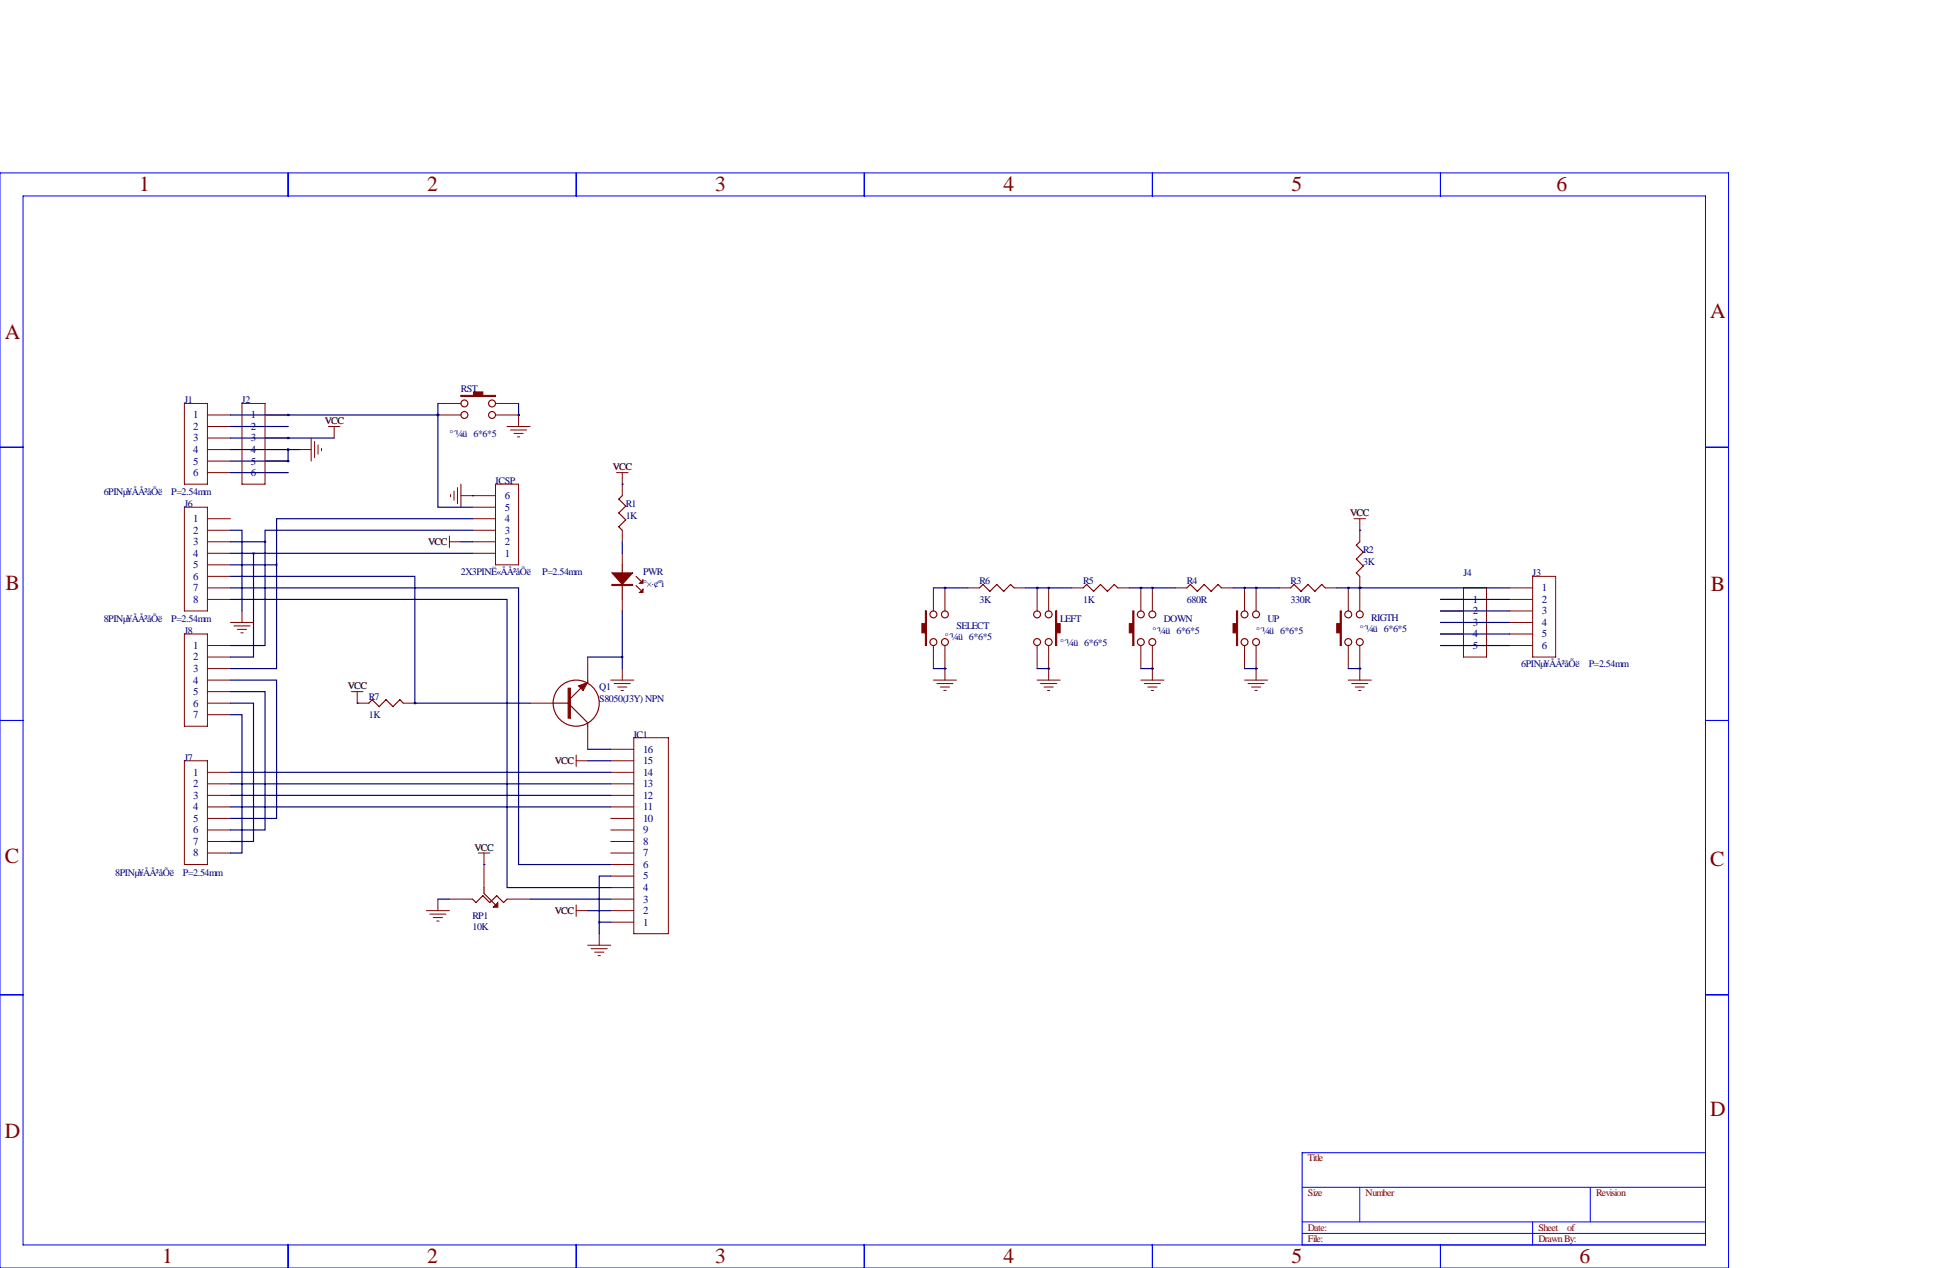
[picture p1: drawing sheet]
<svg xmlns="http://www.w3.org/2000/svg" width="432mm" height="279mm" viewBox="0 0 432 279" stroke-linecap="round" stroke-linejoin="round" font-family="sans-serif">
<g fill="none" stroke="#00f" stroke-width=".22">
<path d="M0 38.1h381v241.3h-381zM63.5 38.1v5.1M127 38.1v5.1M190.5 38.1v5.1M254 38.1v5.1M317.5 38.1v5.1M5.1 43.2h370.8v231.1h-370.8zM0 98.6h5.1M375.9 98.6h5.1M0 158.8h5.1M375.9 158.8h5.1M0 219.2h5.1"/>
<path d="M375.9 219.2h5.1M375.9 254h-88.9v20.3M63.5 274.3v5.1M127 274.3v5.1M190.5 274.3v5.1M254 274.3v5.1M287 271.8h88.9M287 269.2h88.9M287 261.6h88.9M299.7 261.6v7.6M317.5 274.3v5.1M337.8 269.2v5.1"/>
<path d="M350.5 261.6v7.6"/>
</g>
<g fill="none" stroke="#800000" stroke-width=".22">
<path d="M40.6 88.9h5.1v17.8h-5.1zM45.7 91.4h5.1M45.7 94h5.1M45.7 96.5h5.1M45.7 99.1h5.1M53.3 88.9h5.1v17.8h-5.1zM58.4 91.4h5.1M58.4 94h5.1M58.4 96.5h5.1M58.4 99.1h5.1M66 99.1h2.6M68.6 96.5v5.1"/>
<path d="M69.3 97.3v3.5M70.1 98v2.1M70.9 98.8v.5M72.4 94h2.5M73.7 94v2.5M96.5 88.9h5.1M96.5 91.4h5.1M109.2 88.9h5.1M109.2 91.4h5.1v2.6M111.8 94h5M112.5 94.7h3.6M113.3 95.5h2"/>
<path d="M114 96.3h.6M40.6 111.8h5.1v22.8h-5.1zM45.7 101.6h5.1M45.7 104.1h5.1M45.7 119.4h5.1M45.7 116.8h5.1M45.7 114.3h5.1M58.4 101.6h5.1M58.4 104.1h5.1M99.1 119.4h2.5M99.1 118.1v2.6M99.3 109v.5"/>
<path d="M100.1 108.2v2M100.8 107.4v3.6M101.6 109.2h7.6M101.6 106.7v5.1M104.1 119.4h5.1M104.1 116.8h5.1M104.1 114.3h5.1M104.1 111.8h5.1M109.2 106.7h5.1v17.8h-5.1zM135.9 104.1h2.5M137.2 104.1v5.1M137.2 116.8v2.6"/>
<path d="M298.4 114.3h2.6M299.7 114.3v5.1M40.6 139.7h5.1v20.3h-5.1zM45.7 127h5.1M45.7 129.5h5.1M45.7 132.1h5.1M45.7 124.5h5.1M45.7 121.9h5.1M50.8 137.2h5.1M51.6 137.9h3.5M52.3 138.7h2.1M53.1 139.4h.5"/>
<path d="M53.3 134.6v2.6M104.1 121.9h5.1M137.2 121.9v2.6M137.2 132.1v2.5M205.7 129.5v5.1M208.3 129.5v5.1M213.4 129.5h2.5M223.5 129.5h2.6M228.6 129.5v5.1M231.1 129.5v5.1M236.2 129.5h2.6M246.4 129.5h2.5"/>
<path d="M251.5 129.5v5.1M254 129.5v5.1M259.1 129.5h2.5M269.2 129.5h2.6M274.3 129.5v5.1M276.9 129.5v5.1M281.9 129.5h2.6M292.1 129.5h2.5M297.2 129.5v5.1M299.7 127v7.6M317.5 132.1h5.1M317.5 134.6h5.1"/>
<path d="M317.5 137.2h5.1M317.5 139.7h5.1M322.6 129.5h5.1v15.3h-5.1zM332.7 129.5h5.1M332.7 132.1h5.1M332.7 134.6h5.1M332.7 137.2h5.1M332.7 139.7h5.1M337.8 127h5.1v17.8h-5.1zM45.7 144.8h5.1M45.7 142.2h5.1M45.7 147.3h5.1"/>
<path d="M45.7 149.9h5.1M45.7 152.4h5.1M45.7 154.9h5.1M45.7 157.5h5.1M77.5 152.4h2.5M78.7 152.4v2.5h2.6M88.9 154.9h2.5M116.8 154.9h5.1M129.5 144.8v5.1M134.6 149.9h5.1M135.4 150.6h3.5M136.1 151.4h2.1"/>
<path d="M136.9 152.1h.5M137.2 147.3v2.6M205.7 142.2v5.1M205.7 149.9h5.1M206.5 150.6h3.6M207.3 151.4h2M208 152.1h.5M208.3 142.2v7.7M228.6 142.2v5.1M228.6 149.9h5.1M229.4 150.6h3.5M230.1 151.4h2.1"/>
<path d="M230.9 152.1h.5M231.1 142.2v7.7M251.5 142.2v5.1M251.5 149.9h5M252.2 150.6h3.6M253 151.4h2M253.7 152.1h.6M254 142.2v7.7M274.3 142.2v5.1M274.3 149.9h5.1M275.1 150.6h3.5M275.8 151.4h2.1"/>
<path d="M276.6 152.1h.5M276.9 142.2v7.7M297.2 142.2v5.1M297.2 149.9h5.1M297.9 150.6h3.6M298.7 151.4h2M299.5 152.1h.5M299.7 142.2v7.7M317.5 142.2h5.1M332.7 142.2h5.1M40.6 167.6h5.1v22.9h-5.1zM45.7 170.2h5.1"/>
<path d="M45.7 172.7h5.1M45.7 175.3h5.1M45.7 177.8h5.1M127 167.6h2.5M127 166.4v2.5M129.5 160v5.1M134.6 167.6h5.1M134.6 170.2h5.1M134.6 172.7h5.1M134.6 175.3h5.1M134.6 177.8h5.1M134.6 165.1h5.1"/>
<path d="M139.7 162.6h7.6v43.1h-7.6zM45.7 180.3h5.1M45.7 182.9h5.1M45.7 185.4h5.1M45.7 188h5.1M96.5 198.1v2.6M99.1 198.1h5M105.4 188h2.5M106.7 188v7.6M111.8 198.1h5M127 199.4v2.5M134.6 190.5h5.1"/>
<path d="M134.6 180.3h5.1M134.6 182.9h5.1M134.6 185.4h5.1M134.6 188h5.1M134.6 198.1h5.1M134.6 195.6h5.1M134.6 193h5.1M94 200.7h5.1M94.7 201.4h3.6M95.5 202.2h2M96.3 202.9h.5M127 200.7h2.5"/>
<path d="M129.5 208.3h5.1M130.3 209h3.6M131.1 209.8h2M131.8 210.6h.5M132.1 205.7v2.6M134.6 203.2h5.1M134.6 200.7h5.1"/>
</g>
<g fill="#800000" stroke="#800000" stroke-width=".22">
<path d="M204 134.6h.2v7.6h-.2v-2.8h-.8v-2h.8z"/>
<path d="M232.7 134.6h.2v2.8h.8v2h-.8v2.8h-.2z"/>
<path d="M272.5 134.6h.3v7.6h-.3v-2.8h-.7v-2h.7z"/>
<path d="M249.7 134.6h.2v7.6h-.2v-2.8h-.8v-2h.8z"/>
<path d="M295.4 134.6h.3v7.6h-.3v-2.8h-.8v-2h.8z"/>
<path d="M101.6 87.1h2.8v-.7h2v.7h2.8v.3h-7.6z"/>
<path d="M134.9 126.2h4.5l-2.2 2.6z"/>
<path d="M134.9 128.8h4.5v.2h-4.5z"/>
<path d="M141 130.6l.7-.8v.8z"/>
<path d="M141.7 127.8v.7h-.7z"/>
<path d="M109.7 198.9v1h-1z"/>
<path d="M125.2 151.6h.5v6.6h-.5z"/>
<path d="M127.5 151.1l2-.7-1 1.7z"/>
</g>
<g fill="none" stroke="#800000" stroke-width=".25">
<path d="M137.2 109.2l-.8 .8 1.5 1.5-1.5 1.5 1.5 1.6-1.5 1.5 .8 .7M299.7 119.4l-.7 .7 1.5 1.6-1.5 1.5 1.5 1.5-1.5 1.5 .7 .8M137.2 124.5v7.6M140.2 129l1 1M140.2 127l1 1M215.9 129.5l.8-.7 1.5 1.5 1.5-1.5 1.5 1.5 1.6-1.5 .7 .7M238.8 129.5l.7-.7 1.5 1.5 1.6-1.5 1.5 1.5 1.5-1.5 .8 .7M261.6 129.5l.8-.7 1.5 1.5 1.5-1.5 1.6 1.5 1.5-1.5 .7 .7M284.5 129.5l.7-.7 1.6 1.5 1.5-1.5 1.5 1.5 1.5-1.5 .8 .7M81.3 154.9l.7-.7 1.6 1.5 1.5-1.5 1.5 1.5 1.5-1.5 .8 .7M121.9 154.9h3.8M125.7 155.4l3.8 3.9v.7"/>
<path d="M128 151.6l-2.3 2.3M129.5 149.9v.5M104.1 198.1l.8 .8 1.5-1.5 1.5 1.5 1.6-1.5 1.5 1.5 .8-.8M106.7 195.6v1.2l2.5 2.6"/>
<circle cx="102.4" cy="91.4" r=".76"/>
<circle cx="102.4" cy="88.9" r=".76"/>
<circle cx="108.5" cy="91.4" r=".76"/>
<circle cx="108.5" cy="88.9" r=".76"/>
<circle cx="205.7" cy="135.4" r=".76"/>
<circle cx="208.3" cy="135.4" r=".76"/>
<circle cx="228.6" cy="135.4" r=".76"/>
<circle cx="231.1" cy="135.4" r=".76"/>
<circle cx="251.5" cy="135.4" r=".76"/>
<circle cx="254" cy="135.4" r=".76"/>
<circle cx="274.3" cy="135.4" r=".76"/>
<circle cx="276.9" cy="135.4" r=".76"/>
<circle cx="297.2" cy="135.4" r=".76"/>
<circle cx="299.7" cy="135.4" r=".76"/>
<circle cx="127" cy="154.9" r="5.1"/>
<circle cx="205.7" cy="141.5" r=".76"/>
<circle cx="208.3" cy="141.5" r=".76"/>
<circle cx="228.6" cy="141.5" r=".76"/>
<circle cx="231.1" cy="141.5" r=".76"/>
<circle cx="251.5" cy="141.5" r=".76"/>
<circle cx="254" cy="141.5" r=".76"/>
<circle cx="274.3" cy="141.5" r=".76"/>
<circle cx="276.9" cy="141.5" r=".76"/>
<circle cx="297.2" cy="141.5" r=".76"/>
<circle cx="299.7" cy="141.5" r=".76"/>
</g>
<g fill="none" stroke="#000080" stroke-width=".25">
<path d="M50.8 91.4h45.7M50.8 94h12.7M50.8 96.5h22.9M50.8 99.1h15.2M63.5 91.4h.1M63.5 96.5h.1M63.5 99.1h.1M63.5 99.1v2.5M96.5 91.4v20.4h7.6M96.5 91.4h.1M96.5 88.9v2.5M114.3 91.4h.1"/>
<path d="M114.3 88.9v2.5M50.8 116.8h2.5v17.8M50.8 101.6h12.7M50.8 104.1h12.7M50.8 119.4h7.6M58.4 119.4v22.8h-7.6M63.5 101.6h.1M101.6 119.4h2.5M104.1 116.8h-45.7v2.6M104.1 114.3h-43.1v10.2M104.1 109.2h.1M137.2 106.7h.1"/>
<path d="M137.2 119.4v2.5M299.7 116.8h.1M50.8 132.1h61v63.5h22.8M50.8 129.5h63.5v61h20.3M50.8 127h40.6v27.9M50.8 121.9h53.3M50.8 124.5h10.2M55.9 121.9v22.9h-5.1M61 124.5v22.8h-10.2M137.2 134.6v12.7M205.7 129.5h7.7M208.3 129.5h.1"/>
<path d="M226.1 129.5h10.1M228.6 129.5h.1M231.1 129.5h.1M248.9 129.5h10.2M251.5 129.5h.1M254 129.5h.1M271.8 129.5h10.1M274.3 129.5h.1M276.9 129.5h.1M294.6 129.5h38.1M297.2 129.5h.1M299.7 129.5h.1"/>
<path d="M317.5 132.1h15.2M317.5 134.6h15.2M317.5 137.2h15.2M317.5 139.7h15.2M50.8 149.9h10.2v30.4h-10.2M50.8 152.4h7.6v30.5h-7.6M50.8 154.9h5.1v30.5h-5.1M50.8 157.5h2.5v30.5h-2.5M78.7 154.9h.1M91.4 154.9h.1M91.4 154.9h25.4M129.5 144.8h7.7"/>
<path d="M205.7 147.3h2.6M208.3 147.3h.1M228.6 147.3h2.5M231.1 147.3h.1M251.5 147.3h2.5M254 147.3h.1M274.3 147.3h2.6M276.9 147.3h.1M297.2 147.3h2.5M299.7 147.3h.1M317.5 142.2h15.2M50.8 177.8h83.8"/>
<path d="M50.8 175.3h83.8M50.8 172.7h83.8M50.8 170.2h83.8M129.5 167.6h5.1M129.5 165.1h5.1M96.5 198.1h2.6M106.7 190.5h.1M116.8 198.1h17.8M134.6 193h-2.5v10.2M129.5 200.7h5.1M132.1 203.2h2.5M132.1 203.2v2.5"/>
</g>
<path d="M231.1 129.5a.05 .05 0 0 0 .1 0 .05 .05 0 0 0-.1 0zM251.4 129.5a.05 .05 0 0 0 .1 0 .05 .05 0 0 0-.1 0zM276.8 129.5a.05 .05 0 0 0 .1 0 .05 .05 0 0 0-.1 0zM276.8 147.3a.05 .05 0 0 0 .1 0 .05 .05 0 0 0-.1 0zM231.1 147.3a.05 .05 0 0 0 .1 0 .05 .05 0 0 0-.1 0zM60.9 124.5a.05 .05 0 0 0 .1 0 .05 .05 0 0 0-.1 0zM137.1 144.8a.05 .05 0 0 0 .1 0 .05 .05 0 0 0-.1 0zM91.4 154.9a.05 .05 0 0 0 .1 0 .05 .05 0 0 0-.1 0z" fill="#000080" stroke="#000080" stroke-width=".51"/>
<g font-size="4.7" fill="#800000">
<text x="30.7" y="42.1">1</text>
<text x="94.2" y="42.1">2</text>
<text x="157.7" y="42.1">3</text>
<text x="221.2" y="42.1">4</text>
<text x="284.7" y="42.1">5</text>
<text x="343.1" y="42.1">6</text>
<text x="377" y="70.1">A</text>
<text x="1" y="74.7">A</text>
<text x="1.2" y="130">B</text>
<text x="377.1" y="130.3">B</text>
<text x="1" y="190.2">C</text>
<text x="377" y="190.7">C</text>
<text x="377" y="245.9">D</text>
<text x="1" y="250.7">D</text>
<text x="35.7" y="278.4">1</text>
<text x="94.2" y="278.4">2</text>
<text x="157.7" y="278.4">3</text>
<text x="221.2" y="278.4">4</text>
<text x="284.7" y="278.4">5</text>
<text x="348.2" y="278.4">6</text>
</g>
<g font-size="2.4" fill="#000080">
<text x="42.6" y="92.2">1</text>
<text x="42.6" y="94.7">2</text>
<text x="55.3" y="92.2">1</text>
<text x="55.3" y="94.7">2</text>
<text x="42.6" y="97.3">3</text>
<text x="42.6" y="99.8">4</text>
<text x="55.3" y="97.3">3</text>
<text x="55.3" y="99.8">4</text>
<text x="42.6" y="102.4">5</text>
<text x="42.6" y="104.9">6</text>
<text x="55.3" y="102.4">5</text>
<text x="55.3" y="104.9">6</text>
<text x="111.3" y="112.5">5</text>
<text x="111.3" y="110">6</text>
<text x="42.6" y="115.1">1</text>
<text x="42.6" y="117.6">2</text>
<text x="111.3" y="117.6">3</text>
<text x="111.3" y="115.1">4</text>
<text x="42.6" y="120.1">3</text>
<text x="42.6" y="122.7">4</text>
<text x="42.6" y="125.2">5</text>
<text x="111.3" y="122.7">1</text>
<text x="111.3" y="120.1">2</text>
<text x="42.6" y="127.8">6</text>
<text x="42.6" y="130.3">7</text>
<text x="339.9" y="130.3">1</text>
<text x="42.6" y="132.8">8</text>
<text x="324.6" y="132.8">1</text>
<text x="324.6" y="135.4">2</text>
<text x="324.6" y="137.9">3</text>
<text x="339.9" y="132.8">2</text>
<text x="339.9" y="135.4">3</text>
<text x="339.9" y="137.9">4</text>
<text x="42.6" y="143">1</text>
<text x="324.6" y="140.5">4</text>
<text x="324.6" y="143">5</text>
<text x="339.9" y="140.5">5</text>
<text x="339.9" y="143">6</text>
<text x="42.6" y="145.5">2</text>
<text x="42.6" y="148.1">3</text>
<text x="42.6" y="150.6">4</text>
<text x="42.6" y="153.2">5</text>
<text x="42.6" y="155.7">6</text>
<text x="42.6" y="158.2">7</text>
<text x="141.7" y="165.9">16</text>
<text x="42.6" y="170.9">1</text>
<text x="42.6" y="173.5">2</text>
<text x="141.7" y="173.5">13</text>
<text x="141.7" y="170.9">14</text>
<text x="141.7" y="168.4">15</text>
<text x="42.6" y="176">3</text>
<text x="42.6" y="178.6">4</text>
<text x="141.7" y="178.6">11</text>
<text x="141.7" y="176">12</text>
<text x="42.6" y="181.1">5</text>
<text x="42.6" y="183.6">6</text>
<text x="141.7" y="183.6">9</text>
<text x="141.7" y="181.1">10</text>
<text x="42.6" y="186.2">7</text>
<text x="42.6" y="188.7">8</text>
<text x="141.7" y="191.3">6</text>
<text x="141.7" y="188.7">7</text>
<text x="141.7" y="186.2">8</text>
<text x="141.7" y="196.3">4</text>
<text x="141.7" y="193.8">5</text>
<text x="141.7" y="204">1</text>
<text x="141.7" y="201.4">2</text>
<text x="141.7" y="198.9">3</text>
</g>
<g font-size="2.2" fill="#000080">
<text x="40.6" y="88.9">J1</text>
<text x="53.3" y="88.9">J2</text>
<text x="101.6" y="86.4">RST</text>
<text x="99.1" y="96.3">°´¼ü 6*6*5</text>
<text x="109.2" y="106.7">ICSP</text>
<text x="22.9" y="109">6PINµ¥ÅÅ²åÕë</text>
<text x="37.8" y="109">P=2.54mm</text>
<text x="40.6" y="111.8">J6</text>
<text x="137.9" y="111.8">R1</text>
<text x="137.9" y="114.3">1K</text>
<text x="300.5" y="121.9">R2</text>
<text x="300.5" y="124.5">3K</text>
<text x="101.6" y="126.7">2X3PINË«ÅÅ²åÕë</text>
<text x="119.5" y="126.7">P=2.54mm</text>
<text x="141.7" y="126.7">PWR</text>
<text x="141.7" y="129.3">°×·¢ºì</text>
<text x="215.9" y="128.8">R6</text>
<text x="238.8" y="128.8">R5</text>
<text x="261.6" y="128.8">R4</text>
<text x="284.5" y="128.8">R3</text>
<text x="322.6" y="127">J4</text>
<text x="337.8" y="127">J3</text>
<text x="22.9" y="137.2">8PINµ¥ÅÅ²åÕë</text>
<text x="37.8" y="137.2">P=2.54mm</text>
<text x="215.9" y="132.8">3K</text>
<text x="233.7" y="137.2">LEFT</text>
<text x="238.8" y="132.8">1K</text>
<text x="256.5" y="137.2">DOWN</text>
<text x="261.6" y="132.8">680R</text>
<text x="279.4" y="137.2">UP</text>
<text x="284.5" y="132.8">330R</text>
<text x="302.3" y="136.9">RIGTH</text>
<text x="40.6" y="139.7">J8</text>
<text x="208.3" y="141.1">°´¼ü 6*6*5</text>
<text x="210.8" y="138.6">SELECT</text>
<text x="233.7" y="142.2">°´¼ü 6*6*5</text>
<text x="254" y="139.7">°´¼ü 6*6*5</text>
<text x="276.9" y="139.7">°´¼ü 6*6*5</text>
<text x="299.7" y="139.2">°´¼ü 6*6*5</text>
<text x="335.3" y="147.1">6PINµ¥ÅÅ²åÕë</text>
<text x="350.2" y="147.1">P=2.54mm</text>
<text x="81.3" y="154.2">R7</text>
<text x="132.1" y="152.1">Q1</text>
<text x="132.1" y="154.7">S8050(J3Y) NPN</text>
<text x="81.3" y="158.2">1K</text>
<text x="40.6" y="167.6">J7</text>
<text x="139.7" y="162.6">IC1</text>
<text x="25.4" y="193">8PINµ¥ÅÅ²åÕë</text>
<text x="40.3" y="193">P=2.54mm</text>
<text x="104.1" y="202.4">RP1</text>
<text x="104.1" y="205">10K</text>
</g>
<g font-size="2.2" fill="#800000">
<text x="71.6" y="93.5">VCC</text>
<text x="135.1" y="103.6">VCC</text>
<text x="297.6" y="113.8">VCC</text>
<text x="94.4" y="120.1">VCC</text>
<text x="76.7" y="151.9">VCC</text>
<text x="122.3" y="168.3">VCC</text>
<text x="104.6" y="187.5">VCC</text>
<text x="122.3" y="201.4">VCC</text>
<text x="288.3" y="255.9">Title</text>
<text x="288.3" y="263.5">Size</text>
<text x="301" y="263.5">Number</text>
<text x="351.8" y="263.5">Revision</text>
<text x="288.3" y="273.7">File:</text>
<text x="288.3" y="271.2">Date:</text>
<text x="339.1" y="271.2">Sheet</text>
<text x="339.1" y="273.7">Drawn By:</text>
<text x="345.4" y="271.2">of</text>
</g>
</svg>
